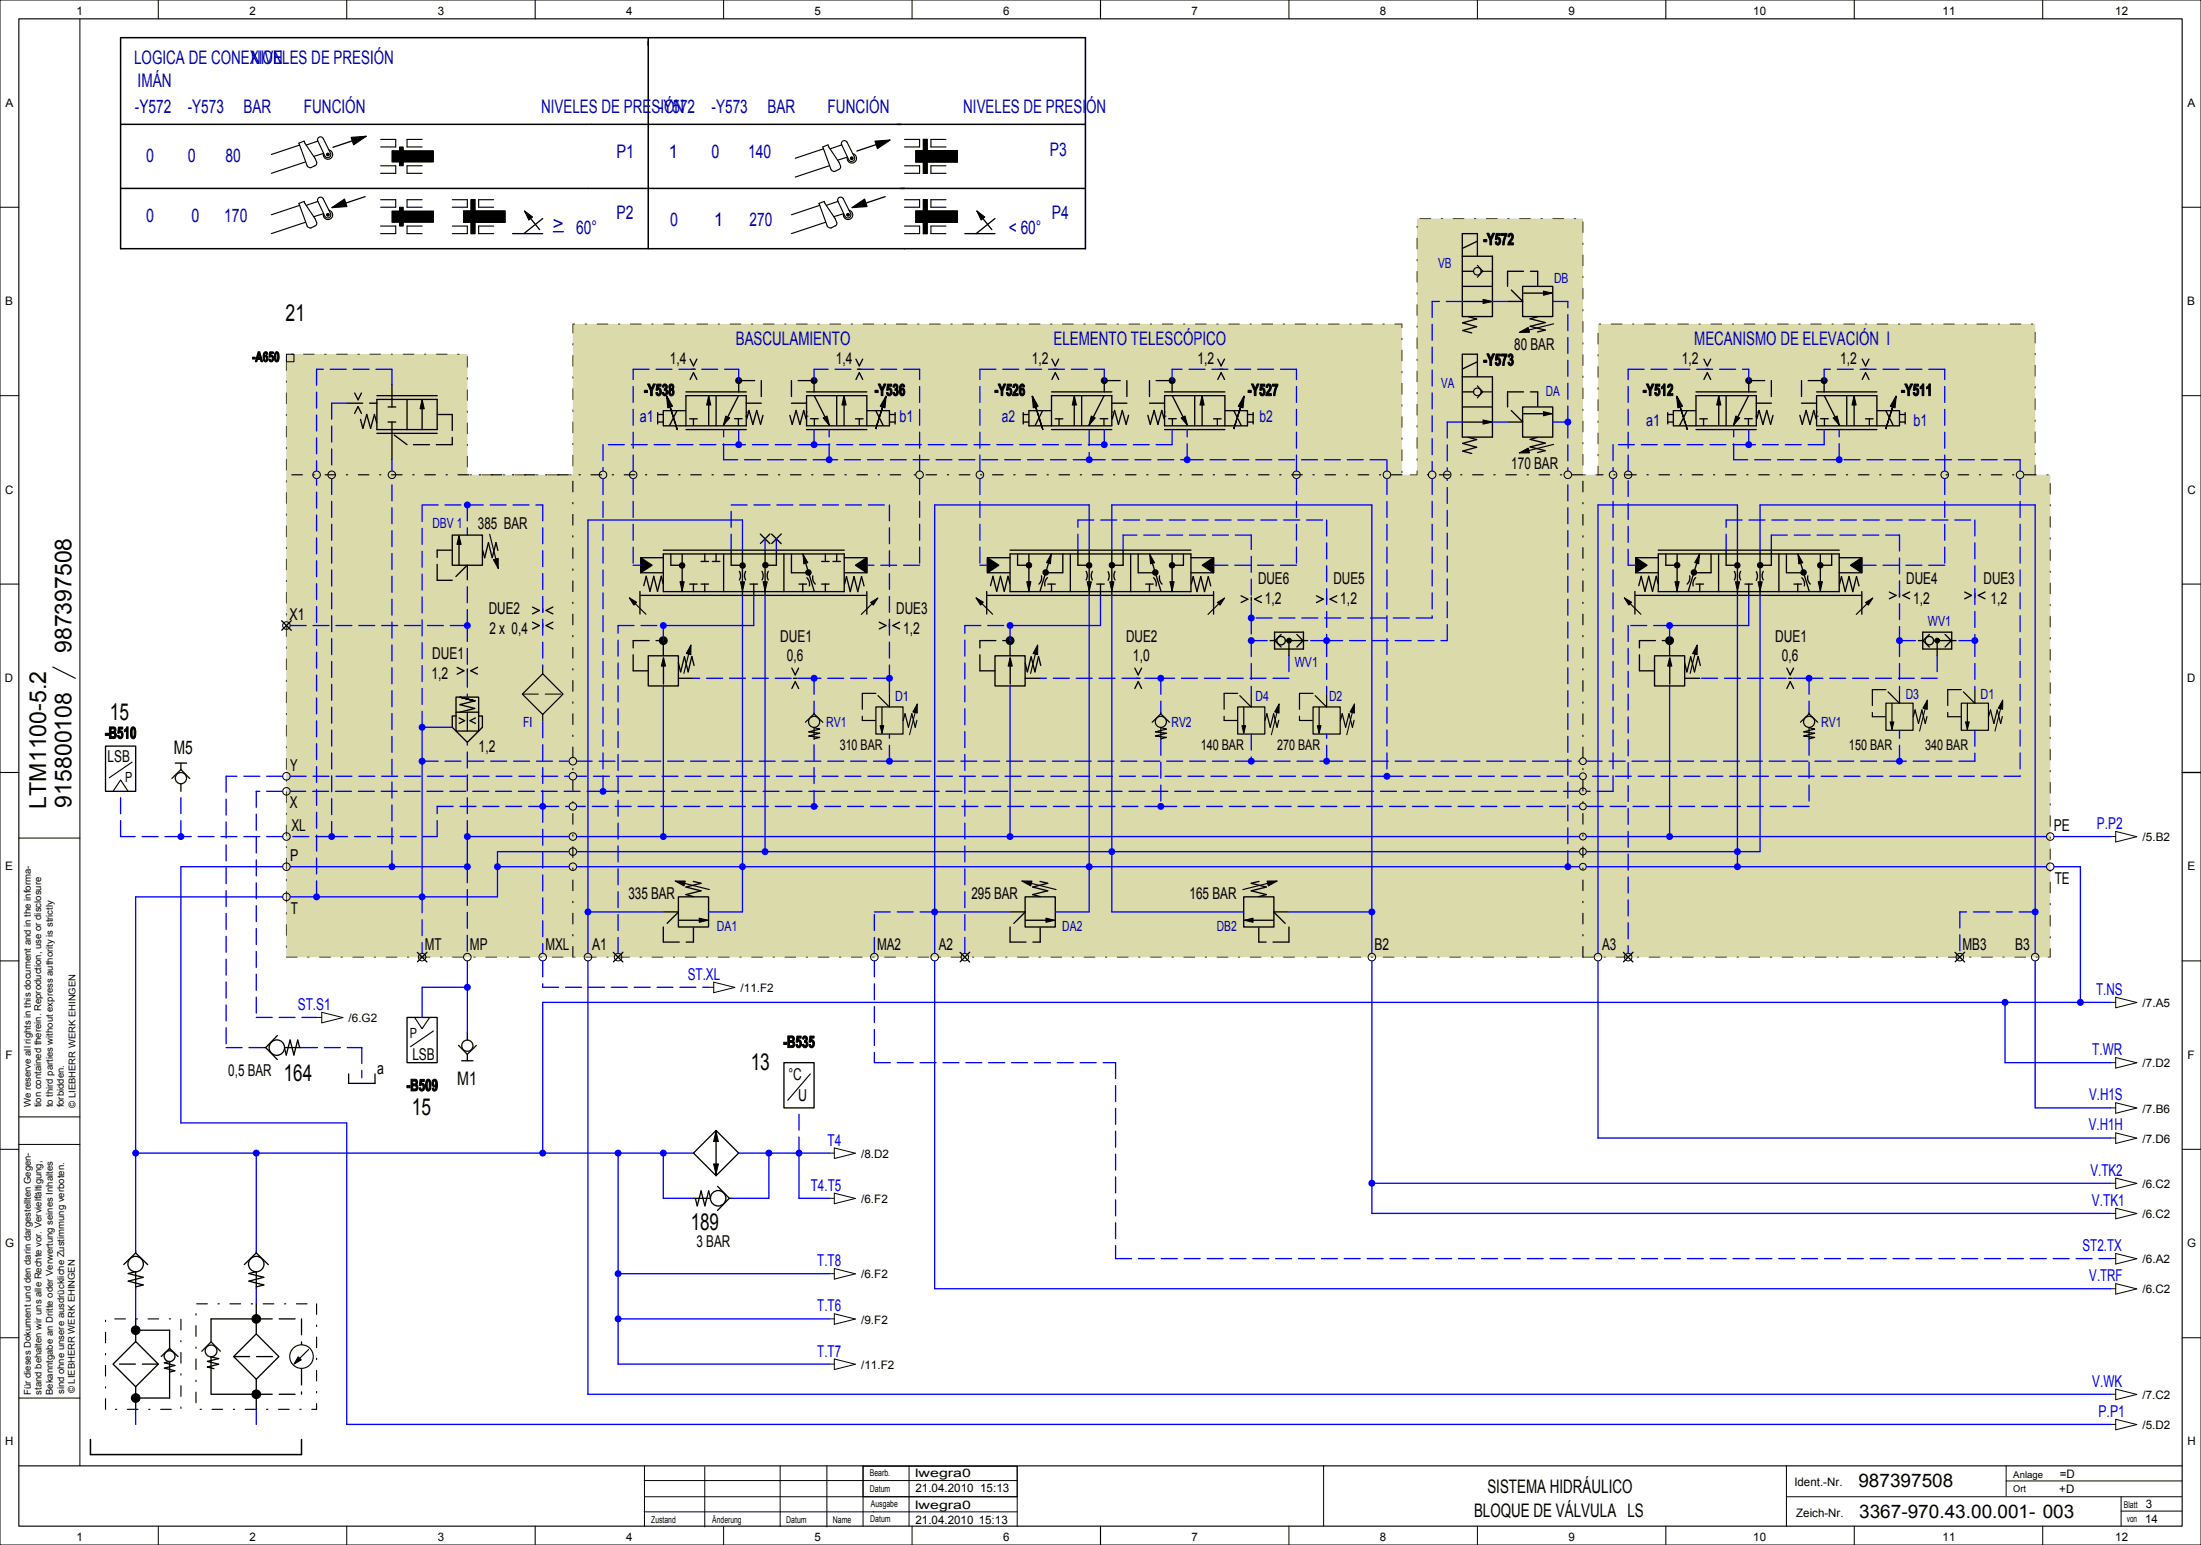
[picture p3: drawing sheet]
<svg xmlns="http://www.w3.org/2000/svg" width="584mm" height="410mm" viewBox="0 0 584 410" stroke-linecap="round" stroke-linejoin="round" font-family="sans-serif">
<path d="M76 94h48v32h28v-40h220v40h4v-68h44v68h4v-40h116v40h4v128h-468z" fill-rule="evenodd" fill="#dadaaa" stroke="#6d4800" stroke-width=".3" stroke-dasharray="2.8 2.8 .4 2.8"/>
<path d="M32 10h256v56h-256zM172 10v56M32 33h256M32 50h256M24 382v4h56v-4" fill="none" stroke="#000" stroke-width=".4"/>
<path d="M239 126h-163M372 126h-131M420 126h-44M540 126h-116M152 254v-128M420 254v-128M28 350h20v24h-20zM52 346h32v28h-32z" fill="none" stroke="#000" stroke-width=".3" stroke-dasharray="2.8 2.8 .4 2.8"/>
<g fill="none" stroke="#000" stroke-width=".3">
<path d="M292 0v5M5 5h574v400h-574zM79.3 38l1.4-.6 2.9 4.6 .4 1.1a.75 .75 0 0 1-.5 .9l-1 .5-.6-.1-.4-.4zM79.5 38.5l-7.5 2.5M84.4 37.4l-3.1 1.1M84.5 36.6a.8 .8 0 0 1 1.3 .1l2 4a.85 .85 0 0 1-.5 1.1 .85 .85 0 0 1-1-.3l-2-4.3zM87.3 39.8a1.25 1.25 0 0 1 .9 1.5 1.25 1.25 0 0 1-1.5 .9 1.25 1.25 0 0 1-.9-1.5M101 37h4v2h-4M112 37h-4v2h4M218.3 39l1.4-.6 2.9 4.6 .4 1.1a.75 .75 0 0 1-.5 .9l-1 .5-.6-.1-.4-.4zM218.5 39.5l-7.5 2.5M223.3 38.4l-3.1 1.1"/>
<path d="M223.5 37.6a.8 .8 0 0 1 1.2 .1l2.1 4a.85 .85 0 0 1-.5 1.1 .85 .85 0 0 1-1-.3l-2-4.3zM240 37h4v2h-4M243 40h11v3h-11zM245 37h1v9h-1zM251 37h-4v2h4M79.5 54.5l-.2-.5 1.4-.6 2.9 4.6 .4 1.1a.75 .75 0 0 1-.5 .9l-1 .5-.6-.1-.4-.4M79.5 54.5l-7.5 2.5M79.5 54.5l2 5.5M81 59l-9 3M81 43l-9 3M84.4 53.4l-3.1 1.1M85.8 56.7l-2.5 .8"/>
<path d="M85.8 40.7l-2.5 .8M87.3 55.8a1.25 1.25 0 0 1 .9 1.5 1.25 1.25 0 0 1-1.5 .9 1.25 1.25 0 0 1-.9-1.5M87.8 56.7a.85 .85 0 0 1-.5 1.1 .85 .85 0 0 1-1-.3l-2.1-4.3a.8 .8 0 0 1 .6-.8 .8 .8 0 0 1 1 .3l2 4M101 44h4v2h-4M101 53h4v2h-4M101 60h4v2h-4M112 44h-4v2h4M112 53h-4v2h4M112 60h-4v2h4M120 60h4v2h-4M120 53h4v2h-4M123 56h11v3h-11z"/>
<path d="M125 53h1v9h-1zM131 60h-4v2h4M131 53h-4v2h4M217.5 54.5l-.2-.5 1.4-.6 2.9 4.6 .4 1.1a.75 .75 0 0 1-.5 .9l-1 .5-.6-.1-.4-.4M217.5 54.5l-7.5 2.5M217.5 54.5l2 5.5M219 59l-9 3M220 44l-9 3M222.4 53.4l-3.1 1.1M223.8 56.7l-2.5 .8M224.9 41.7l-2.7 .8M225.3 55.8a1.25 1.25 0 0 1 .9 1.5 1.25 1.25 0 0 1-1.5 .9 1.25 1.25 0 0 1-.9-1.5"/>
<path d="M225.8 56.7a.85 .85 0 0 1-.5 1.1 .85 .85 0 0 1-1-.3l-2.1-4.3a.8 .8 0 0 1 .6-.8 .8 .8 0 0 1 1 .3l2 4M226.3 40.8a1.25 1.25 0 0 1 .9 1.5 1.25 1.25 0 0 1-1.5 .9 1.25 1.25 0 0 1-.9-1.5M240 44h4v2h-4M240 60h4v2h-4M240 53h4v2h-4M243 56h11v3h-11zM245 53h1v9h-1zM251 44h-4v2h4M251 60h-4v2h4M251 53h-4v2h4M392 70.4l1.4 1.6-1.4 1.6M395.9 72h-2.9"/>
<path d="M412.2 85.9l-8.6 2.2M392 102.4l1.4 1.6-1.4 1.6M395.9 104h-2.9M412.2 117.9l-8.6 2.2M129.9 141.8l2.2 8.6M167 158.7l4.4 4.3M232.9 158.7l-4.4 4.3M259 158.7l4.4 4.3M324.9 158.7l-4.4 4.3M431 158.7l4.4 4.3M496.9 158.7l-4.4 4.3M14 177l6 3"/>
<path d="M183.2 171.8l-1.7 6.9M275.2 171.8l-1.7 6.9M450.2 171.8l-1.7 6.9M0 205h5M30 210l2-3 2 3M35 202.2l-6 4.2M579 205h5M179.6 233.9l8.6 2.2M271.6 233.9l8.6 2.2M338.4 233.9l-8.6 2.2M110 270l2 3 2-3M115 273.6l-6.1 4.1"/>
<path d="M215 285l-6 7M81.9 358.1l-3.8 3.8M5 389h574M292 405v5"/>
<circle cx="87" cy="41" r=".35"/>
<circle cx="87" cy="57" r=".35"/>
<circle cx="87" cy="57" r=".25"/>
<circle cx="87" cy="57" r=".1"/>
<circle cx="87" cy="41" r=".1"/>
<circle cx="87" cy="41" r=".25"/>
<circle cx="225" cy="57" r=".35"/>
<circle cx="225" cy="57" r=".1"/>
<circle cx="225" cy="57" r=".25"/>
<circle cx="226" cy="42" r=".35"/>
<circle cx="226" cy="42" r=".1"/>
<circle cx="226" cy="42" r=".25"/>
<circle cx="392" cy="72" r="1"/>
<circle cx="392" cy="104" r="1"/>
<circle cx="80" cy="360" r="3.1"/>
</g>
<g fill="none" stroke="#000" stroke-width=".27">
<path d="M0 0h584v410h-584zM42 0v5M92 0v5M142 0v5M192 0v5M242 0v5M342 0v5M392 0v5M442 0v5M492 0v5M542 0v5M21.2 5v384"/>
<path d="M0 55h5M579 55h5M76 94h2v2h-2zM0 105h5M579 105h5M0 155h5M579 155h5M243.3 187.2l-2 7.8M339.3 187.2l-2 7.8M359.3 187.2l-2 7.8M511.3 186.2l-2 7.8M531.3 186.2l-2 7.8"/>
<path d="M5 222.4h16.2M560 222h1.4M561.4 220.6l5.6 1.4-5.6 1.4zM0 255h5M579 255h5M84 270h1.4M85.4 268.6l5.6 1.4-5.6 1.4zM188 262h1.4M189.4 260.6l5.6 1.4-5.6 1.4zM560 266h1.4M561.4 264.6l5.6 1.4-5.6 1.4zM5 296.4h16.2"/>
<path d="M560 294h1.4M560 282h1.4M561.4 280.6l5.6 1.4-5.6 1.4zM561.4 292.6l5.6 1.4-5.6 1.4zM0 305h5M5 303.7h16.2M220 306h1.4M220 318h1.4M221.4 304.6l5.6 1.4-5.6 1.4zM221.4 316.6l5.6 1.4-5.6 1.4zM560 314h1.4M560 302h1.4"/>
<path d="M561.4 300.6l5.6 1.4-5.6 1.4zM561.4 312.6l5.6 1.4-5.6 1.4zM579 305h5M220 338h1.4M221.4 336.6l5.6 1.4-5.6 1.4zM560 322h1.4M560 334h1.4M561.4 320.6l5.6 1.4-5.6 1.4zM561.4 332.6l5.6 1.4-5.6 1.4zM0 355h5M220 350h1.4M221.4 348.6l5.6 1.4-5.6 1.4z"/>
<path d="M560 342h1.4M561.4 340.6l5.6 1.4-5.6 1.4zM579 355h5M5 371h16.2M220 362h1.4M221.4 360.6l5.6 1.4-5.6 1.4zM560 370h1.4M560 378h1.4M561.4 368.6l5.6 1.4-5.6 1.4zM561.4 376.6l5.6 1.4-5.6 1.4zM170.9 392.9h99M171 397.2h98.9"/>
<path d="M171 389v16M187 389.2v16M207 389v16.1M219.4 389v16.2M229 389.1h40.9v8.1h-40.9zM229 389v16M241.2 389v16M269.9 389.2v15.8M351.2 388.9v16M474 397.2h104.9M474 389v16M532.3 389v8"/>
<path d="M532.3 393h46.7M562.8 397.2v7.8M42 405v5M92 405v5M142 405v5M170.9 401.2h99M192 405v5M242 405v5M342 405v5M392 405v5M442 405v5M492 405v5"/>
<path d="M542 405v5M562.8 401h16.2"/>
<circle cx="84" cy="126" r="1"/>
<circle cx="88" cy="126" r="1"/>
<circle cx="104" cy="126" r="1"/>
<circle cx="160" cy="126" r="1"/>
<circle cx="168" cy="126" r="1"/>
<circle cx="244" cy="126" r="1"/>
<circle cx="260" cy="126" r="1"/>
<circle cx="344" cy="126" r="1"/>
<circle cx="368" cy="126" r="1"/>
<circle cx="380" cy="126" r="1"/>
<circle cx="384" cy="126" r="1"/>
<circle cx="416" cy="126" r="1"/>
<circle cx="428" cy="126" r="1"/>
<circle cx="432" cy="126" r="1"/>
<circle cx="516" cy="126" r="1"/>
<circle cx="536" cy="126" r="1"/>
<circle cx="76" cy="166" r="1"/>
<circle cx="76" cy="210" r="1"/>
<circle cx="76" cy="206" r="1"/>
<circle cx="152" cy="206" r="1"/>
<circle cx="152" cy="214" r="1"/>
<circle cx="152" cy="202" r="1"/>
<circle cx="420" cy="206" r=".9"/>
<circle cx="420" cy="202" r=".9"/>
<circle cx="420" cy="214" r=".9"/>
<circle cx="420" cy="210" r=".9"/>
<circle cx="76" cy="230" r="1"/>
<circle cx="76" cy="238" r="1"/>
<circle cx="76" cy="222" r="1"/>
<circle cx="152" cy="230" r="1"/>
<circle cx="152" cy="222" r="1"/>
<circle cx="152" cy="226" r="1"/>
<circle cx="420" cy="222" r=".9"/>
<circle cx="420" cy="230" r=".9"/>
<circle cx="420" cy="226" r=".9"/>
<circle cx="544" cy="230" r="1"/>
<circle cx="544" cy="222" r="1"/>
<circle cx="112" cy="254" r="1"/>
<circle cx="124" cy="254" r="1"/>
<circle cx="144" cy="254" r="1"/>
<circle cx="156" cy="254" r="1"/>
<circle cx="164" cy="254" r="1"/>
<circle cx="232" cy="254" r="1"/>
<circle cx="248" cy="254" r="1"/>
<circle cx="256" cy="254" r="1"/>
<circle cx="364" cy="254" r="1"/>
<circle cx="424" cy="254" r="1"/>
<circle cx="432" cy="254" r="1"/>
<circle cx="520" cy="254" r="1"/>
<circle cx="540" cy="254" r="1"/>
</g>
<g fill="#000" stroke="#000" stroke-width=".27">
<path d="M139.2 55.9l2.1 1.7-1 .8zM259.2 55.9l2.1 1.7-1 .8zM393.5 79.4l2.5 .6-2.5 .6zM403.1 88.2l2.4-1.3 .3 1.3zM112 106l.6 2.5h-1.1zM188 105l.6 2.5h-1.1zM192.6 110.4l1 .5-1.7 2zM218.4 110.9l1-.5 .7 2.5zM224 105l.5 2.5h-1.1zM285 105l.6 2.5h-1.1zM289.6 110.4l1 .5-1.7 2zM313.4 110.9l1-.5 .7 2.5z"/>
<path d="M319 105l.5 2.5h-1.1zM393.5 111.4l2.5 .6-2.5 .6zM403.1 120.2l2.4-1.3 .3 1.3zM456 105l.6 2.5h-1.1zM460.6 110.4l1 .5-1.7 2zM486.4 110.9l1-.5 .7 2.5zM492 105l.5 2.5h-1.1zM130.9 148.5l1.3-.3v2.7zM180.4 154.4h1.1l-.5 2.5zM196.5 154.4h1.1l-.6 2.5zM202.5 154.4h1.1l-.6 2.5zM213.1 147.1l1.2 2.2-1 .3z"/>
<path d="M231 159.9l1.9-1.2-1.2 1.9zM272.4 154.4h1.1l-.5 2.5zM278.9 147.1l-.2 2.5-1-.3zM288.5 154.4h1.1l-.6 2.5zM294.5 154.4h1.1l-.6 2.5zM305.1 147.1l1.2 2.2-1 .3zM310.4 154.4h1.1l-.5 2.5zM323 159.9l1.9-1.2-1.2 1.9zM444.4 154.4h1.1l-.5 2.5zM450.9 147.1l-.2 2.5-1-.3zM460.5 154.4h1.1l-.6 2.5zM466.5 154.4h1.1l-.6 2.5z"/>
<path d="M477.1 147.1l1.2 2.2-1 .3zM482.4 154.4h1.1l-.5 2.5zM495 159.9l1.9-1.2-1.2 1.9zM183.3 171.1v2.6l-1.2-.3zM275.3 171.1v2.6l-1.2-.3zM450.3 171.1v2.6l-1.2-.3zM233.5 192.6h1l-.5 2zM243.4 186.8v2.4l-1.2-.3zM329.5 192.6h1l-.5 2zM339.4 186.8v2.4l-1.2-.3zM349.5 192.6h1l-.5 2zM359.4 186.8v2.4l-1.2-.3z"/>
<path d="M501.5 191.6h1l-.5 2zM511.4 185.8v2.4l-1.2-.3zM521.5 191.6h1l-.5 2zM531.4 185.8v2.4l-1.2-.3zM179.1 233.8h2.7l-.3 1.3zM271.1 233.8h2.7l-.3 1.3zM336.2 233.8h2.7l-2.4 1.3zM190 300.2l.6 2.7h-1.3zM189.3 308.9h1.3l-.6 2.7zM79.1 360l.8 .9-1.9 1.1z"/>
<path d="M104 40h11v3h-11z" fill-rule="evenodd"/>
<path d="M104 56h11v3h-11z" fill-rule="evenodd"/>
<path d="M106 39h1v5h-1z" fill-rule="evenodd"/>
<path d="M106 55h1v5h-1z" fill-rule="evenodd"/>
<circle cx="196" cy="101" r=".8"/>
<circle cx="216" cy="101" r=".8"/>
<circle cx="293" cy="101" r=".8"/>
<circle cx="311" cy="101" r=".8"/>
<circle cx="464" cy="101" r=".8"/>
<circle cx="484" cy="101" r=".8"/>
<circle cx="342" cy="170" r=".63"/>
<circle cx="514" cy="170" r=".63"/>
<circle cx="36" cy="353" r="1.15"/>
<circle cx="68" cy="350" r="1.15"/>
<circle cx="36" cy="371" r="1.15"/>
<circle cx="68" cy="370" r="1.15"/>
</g>
<g fill="none" stroke="#000" stroke-width=".35">
<path d="M97.1 36.2l-8.8 2.9M236.1 37.2l-8.8 2.9M96.9 52.2l-8.7 2.9M139.3 56.1l3.9 4.8M144 58l-5 4M234.9 52.2l-8.7 2.9M259.3 56.1l3.9 4.8M264 58l-5 4M136 62h8M256 62h8M388 76h8M388 72h3"/>
<path d="M392 67.9v-5.9h-4v22h8v-16h-8M392 64l-4 1.9M400.1 80h3.9M404 76h8v8h-8zM404.1 77.8h7.6M183.1 95.3l.9 1.8 .9-1.8M183.5 98h1M227.1 95.3l.9 1.8 .9-1.8M227.5 98h1M279.1 95.3l.9 1.8 .9-1.8M279.5 98h1M323.1 95.3l.9 1.8 .9-1.8"/>
<path d="M323.5 98h1M388 80h7.7M388.1 87.7l2.4 .6M389.5 84l2.3 .6-3.7 1.1 3.7 1-3.7 1M392 99.9v-5.9h-4v22h8v-16h-8M392 96l-4 1.9M408 84l-2 .6 4 1-4 1 4 1-2.1 .5M452.1 95.3l.9 1.8 .9-1.8M452.5 98h1M494.1 95.3l.9 1.8 .9-1.8M494.5 98h1M94.1 109.7l.9-1.8 .9 1.8"/>
<path d="M94.1 104.3l.9 1.8 .9-1.8M95.7 111.3l.6 2.3M100 112.2l-.6-2.2-1.1 3.7-1-3.7-1 3.7M100 106h16v8h-16zM100 105h16M100 115h16M103 108h2M103 112h2M104 102v6M104 112v10M108 106v8M112 106.2v7.8"/>
<path d="M174.5 112h1.4M174.5 110h1.4M174.5 109.5v3M179.6 109l-1.9 3.9M181.9 109h-5.9v4h5.9M182 104h16M182 105h16v8h-16zM182 114h16M183 111.2h2M183.1 100.7l.9-1.8 .9 1.8M184 111.2v1.6M188 105.1v7.8"/>
<path d="M190 105v8M194.9 111.1h2M195.9 111.1v1.7M196 105l-4 7.9M196 101v3M198.1 111.2l.6-2.3 1.1 3.7 1-3.7 1 3.7M202.4 110.2l-.6 2.4M209.6 110.2l.6 2.4M213.9 111.2l-.6-2.3-1.1 3.7-1-3.7-1 3.7M214 104h16M214 105h16v8h-16zM214 114h16"/>
<path d="M215.1 111.1h2M216 101v3M216 105l4 7.9M216.1 111.1v1.7M222 105v8M224 105.1v7.8M227 111.2h2M227.1 100.7l.9-1.8 .9 1.8M228 111.2v1.6M230.1 109h5.9v4h-5.9M232.4 109l1.9 3.9M236.1 112h1.4"/>
<path d="M236.1 110h1.4M237.5 109.5v3M271.5 112h1.4M271.5 110h1.4M271.5 109.5v3M276.6 109l-1.9 3.9M278.9 109h-5.9v4h5.9M279 104h16M279 105h16v8h-16zM279 114h16M279.1 100.7l.9-1.8 .9 1.8M280 111.2h2"/>
<path d="M281 111.2v1.6M285 105.1v7.8M287 105v8M291.9 111.1h2M292.9 111.1v1.7M293 105l-4 7.9M293 101v3M295.1 111.2l.6-2.3 1.1 3.7 1-3.7 1 3.7M299.4 110.2l-.6 2.4M304.6 110.2l.6 2.4M308.9 111.2l-.6-2.3-1.1 3.7-1-3.7-1 3.7M309 104h16"/>
<path d="M309 105h16v8h-16zM309 114h16M310.1 111.1h2M311 101v3M311 105l4 7.9M311.1 111.1v1.7M317 105v8M319 105.1v7.8M322 111.2h2M323 111.2v1.6M323.1 100.7l.9-1.8 .9 1.8M325.1 109h5.9v4h-5.9"/>
<path d="M327.4 109l1.9 3.9M331.1 112h1.4M331.1 110h1.4M332.5 109.5v3M388 108h8M388 104h3M388 112h7.7M388.1 119.7l2.4 .6M389.5 116l2.3 .6-3.7 1.1 3.7 1-3.7 1M400.1 112h3.9M404 108h8v8h-8zM404.1 109.8h7.6"/>
<path d="M408 116l-2 .6 4 1-4 1 4 1-2.1 .5M442.5 112h1.4M442.5 110h1.4M442.5 109.5v3M447.6 109l-1.9 3.9M449.9 109h-5.9v4h5.9M450 104h16M450 105h16v8h-16zM450 114h16M451 111.2h2M452 111.2v1.6M452.1 100.7l.9-1.8 .9 1.8"/>
<path d="M456 105.1v7.8M458 105v8M462.9 111.1h2M463.9 111.1v1.7M464 105l-4 7.9M464 101v3M466.1 111.2l.6-2.3 1.1 3.7 1-3.7 1 3.7M470.4 110.2l-.6 2.4M477.6 110.2l.6 2.4M481.9 111.2l-.6-2.3-1.1 3.7-1-3.7-1 3.7M482 104h16M482 105h16v8h-16z"/>
<path d="M482 114h16M483.1 111.1h2M484 101v3M484 105l4 7.9M484.1 111.1v1.7M490 105v8M492 105.1v7.8M494.1 100.7l.9-1.8 .9 1.8M495 111.2h2M496 111.2v1.6M498.1 109h5.9v4h-5.9M500.4 109l1.9 3.9"/>
<path d="M504.1 112h1.4M504.1 110h1.4M505.5 109.5v3M120 142h8v8h-8zM121.8 142.3v7.6M124 150v3.8M128.1 146l.5 2 1-4 1 4 1-4 .5 2M169.8 156.9v6M170 158h60M176 154.9l-.5-2-1 4-1-4-1 4-1-4-.7 2.5M176 148h-6v4h6M176 147h48v10h-48z"/>
<path d="M176 146h48M178 147v3h3M181 147.1v9.9M183 155h2M184 155v2M186 155h2M186 149h2M187 147v2M187 155v2M189 149h2M190 147v2M192 147v10"/>
<path d="M194 146v4h3M196.2 151.6l.3 .9-.3 1.4M197 146v12M197.9 151.6l-.3 .9 .3 1.4M199 155h2M200 155v3M201.7 141.7l2.6 2.6M202.2 151.6l.3 .9-.3 1.4M203 146v12M203.9 151.6l-.3 .9 .3 1.4M204.3 141.7l-2.5 2.5M204.7 141.7l2.6 2.6"/>
<path d="M206 146v4h-3M207.3 141.7l-2.5 2.5M208 147v10M210 147v5h4.5M212 155h2M213 155v2M213 147l3 9.9M214.1 153.3l.7 1.2-.1 1M215.7 152.8l.1 1.4 .5 .8M218 155h2M218 149h2M219 147v2"/>
<path d="M219 155v2M221 149h2M222 147v2M224 148h6v4h-6M224.1 155l.5-2 1 4 1-4 1 4 1-4 .7 2.5M230 157v6M261.8 156.9v6M262 158h60M268 154.9l-.5-2-1 4-1-4-1 4-1-4-.7 2.5M268 148h-6v4h6M268 147h48v10h-48zM268 146h48"/>
<path d="M270 147v3h3M273 147.1v9.9M276.3 152.8l-.1 1.4-.5 .8M277.9 153.3l-.5 .8-.1 1.4M278 155h2M279 147l-3 9.9M279 155v2M282 147v5h-4.5M284 147v10M286 146v4h3M288.2 151.6l.3 .9-.3 1.4M289 146v12"/>
<path d="M289.9 151.6l-.3 .9 .3 1.4M291 155h2M292 155v3M294 151.7l.3 .9-.3 1.4M295 146v12M295.9 151.6l-.3 .9 .3 1.4M298 146v4h-3M300 147v10M302 147v5h4.5M304 155h2M305 155v2M305 147l3 9.9"/>
<path d="M306.1 153.3l.7 1.2-.1 1M307.7 152.8l.1 1.4 .5 .8M311 147.1v9.9M314 147v3h-3M316 148h6v4h-6M316.1 155l.5-2 1 4 1-4 1 4 1-4 .6 2.5M322 157v6M329.3 158.1l1.8 .9-1.8 .9M332 158.5v1M334.7 158.1l-1.8 .9 1.8 .9M349.3 158.1l1.8 .9-1.8 .9M352 158.5v1"/>
<path d="M354.7 158.1l-1.8 .9 1.8 .9M433.8 156.9v6M434 158h60M440 154.9l-.5-2-1 4-1-4-1 4-1-4-.7 2.5M440 148h-6v4h6M440 146h48M440 147h48v10h-48zM442 147v3h3M445 147.1v9.9M448.3 152.8l-.1 1.4-.5 .8M449.9 153.3l-.5 .8-.1 1.4M450 155h2"/>
<path d="M451 147l-3 9.9M451 155v2M454 147v5h-4.5M456 147v10M458 146v4h3M460.2 151.6l.3 .9-.3 1.4M461 146v12M461.9 151.6l-.3 .9 .3 1.4M463 155h2M464 155v3M466 151.7l.3 .9-.3 1.4M467 146v12"/>
<path d="M467.9 151.6l-.3 .9 .3 1.4M470 146v4h-3M472 147v10M474 147v5h4.5M476 155h2M477 155v2M477 147l3 9.9M478.1 153.3l.7 1.2-.1 1M479.7 152.8v1l.6 1.2M483 147.1v9.9M486 147v3h-3M488 148h6v4h-6"/>
<path d="M488.1 155l.5-2 1 4 1-4 1 4 1-4 .6 2.5M494 157v6M501.3 157.1l1.8 .9-1.8 .9M504 157.5v1M506.7 157.1l-1.8 .9 1.8 .9M521.3 157.1l1.8 .9-1.8 .9M524 157.5v1M526.7 157.1l-1.8 .9 1.8 .9M74.7 164.7l2.6 2.6M77.3 164.7l-2.5 2.5M121.3 177.1l1.8 .9-1.8 .9M124 177.5v1"/>
<path d="M126.7 177.1l-1.8 .9 1.8 .9M141.3 161.1l1.8 .9-1.8 .9M141.3 165.1l1.8 .9-1.8 .9M144 161.5v1M144 165.5v1M146.7 161.1l-1.8 .9 1.8 .9M146.7 165.1l-1.8 .9 1.8 .9M172 174h8v8h-8zM176 170v4M176 174.7v6.8M180 175.9l.6 2.4M184.1 176.6l-.6-2.4-.9 4.1-1-4-1 4"/>
<path d="M210.1 177.3l.9 1.8 .9-1.8M210.5 180h1M233.3 165.1l1.8 .9-1.8 .9M236 165.5v1M238.7 165.1l-1.8 .9 1.8 .9M264 174h8v8h-8zM268 170v4M268 174.7v6.8M272 175.9l.6 2.4M276.2 176.6l-.7-2.4-.9 4.1-1-4-1 4M301.1 177.3l.9 1.8 .9-1.8M301.5 180h1"/>
<path d="M337 170h1M338.2 167.8h7.7v4.4h-7.7zM338.3 170l1.6 1.7M339.9 168.4l-1.6 1.6M341.1 170h4.7M342 169.8v4.2M344.1 168.4l1.6 1.6M345.7 170l-1.6 1.7M346 170h1M439 174h8v8h-8zM443 170v4M443 174.7v6.8"/>
<path d="M447 175.9l.6 2.4M450.6 174.2l-1 4.1-1-4-1 4M450.6 174.2l.5 2.4M474.1 177.3l.9 1.8 .9-1.8M474.5 180h1M509 170h1M510.2 167.8h7.7v4.4h-7.7zM510.3 170l1.6 1.7M511.9 168.4l-1.6 1.6M513.1 170h4.7M514 169.8v4.2M516.1 168.4l1.6 1.6"/>
<path d="M517.7 170l-1.6 1.7M518 170h1M28 198h8v12h-8zM121 185h6v9h-6zM121 190h-1v3l4 4 4-4v-3h-1M121 189h6M121.8 190.5l1.5 .7-1.5 .8M122 185l4 1-4-1 4 1-4 1 4 1-4 1M124 189v5M126.2 190.5l-1.5 .7 1.5 .8M210.1 182.7l.9-1.8 .9 1.8M301.1 182.7l.9-1.8 .9 1.8"/>
<path d="M474.1 182.7l.9-1.8 .9 1.8M46.5 202.5h3M48 202.5v1.8M48 208v2M180 238h8v8h-8zM184 233.9l2 .5-4 1 4 1-4 1 2 .5M272 238h8v8h-8zM276 233.9l2 .5-4 1 4 1-4 1 2 .5M330 238h8v8h-8zM334.1 233.9l-2.1 .5 4 1-4 1 4 1-2 .5M110.7 252.7l2.6 2.6M113.3 252.7l-2.5 2.5"/>
<path d="M162.7 252.7l2.6 2.6M165.3 252.7l-2.5 2.5M176.1 242h3.9M180.1 244.2h7.6M254.7 252.7l2.6 2.6M257.3 252.7l-2.5 2.5M268.1 242h3.9M272.1 244.2h7.6M330.3 244.2h7.6M338 242h3.8M430.7 252.7l2.6 2.6M433.3 252.7l-2.5 2.5"/>
<path d="M518.7 252.7l2.6 2.6M521.3 252.7l-2.5 2.5M70 278h.5M70.5 278l3.1 3.2M73.6 274.8l-3.1 3.2M79.5 278l-.5-2-1 4-1-4-1 4-.5-2h4.5M108 270h8v12h-8zM124 274v2M124 279.7v1.7M92.5 285v2.5h7v-2.5M122.5 281.5h3M190 300v12l6-6-6-6-6 6 6 6"/>
<path d="M208 282h8v12h-8zM184 318h4.5l-.5-2-1 4-1-4-1 4-.5-2M190.4 314.8l3.1 3.2M193.5 318h.5M193.5 318l-3.1 3.2M36 332.5l-3.2 3.1M36 337.5l-2 .5 4 1-4 1 4 1-2 .5M36 332v.5M36 337.5v4.5M36 332.5l3.2 3.1M68 332.5l-3.2 3.1M68 337.5l-2 .5 4 1-4 1 4 1-2 .5"/>
<path d="M68 332v.5M68 337.5v4.5M68 332.5l3.2 3.1M36 356l6 6-6 6-6-6zM36 350v6M36 353h9v5M42.8 360l2.2-2.2 2.2 2.2M56 360v9.9M62 360l6-6 6 6-6 6zM68 346v8M68 350h-12v6M36 368v6"/>
<path d="M45 364.1l1.4-.3-2.8-.7 2.8-.8-2.8-.7 1.4-.3v9.7h-9M55.9 360.1l2.1 .4-3 .8 3 .7M56 370h12M58 362l-3 .8 1.7 .4M68 366v8"/>
<circle cx="339.9" cy="170" r="1.12"/>
<circle cx="511.9" cy="170" r="1.12"/>
<circle cx="73.4" cy="278" r="2.05"/>
<circle cx="190.5" cy="318" r="2.05"/>
<circle cx="36" cy="335.4" r="2.05"/>
<circle cx="68" cy="335.4" r="2.05"/>
<circle cx="45" cy="359.9" r="1.44"/>
</g>
<g fill="#000" stroke="#000" stroke-width=".3">
<path d="M93.2 36.5l4-.3-3.4 2.2zM232.2 37.5l4-.3-3.4 2.2zM88 55.1l3.4-2.3 .7 2zM226 55.1l3.4-2.3 .7 2zM409.5 77.3l2.3 .5-2.3 .5zM409.5 109.3l2.3 .5-2.3 .5zM121.8 142.2l.5 2.3h-1zM167 158.7l1.9 1.1-.7 .7zM259 158.7l1.9 1.1-.7 .7zM431 158.7l1.9 1.1-.7 .7zM176 174.5l.6 2.3h-1.1zM268 174.5l.6 2.3h-1.1z"/>
<path d="M443 174.5l.6 2.3h-1.1zM185.5 243.7l2.3 .5-2.3 .5zM277.5 243.7l2.3 .5-2.3 .5zM330.2 244.2l2.3-.5v1z"/>
<path d="M243 40h11v3h-11z" fill-rule="evenodd"/>
<path d="M245 37h1v9h-1z" fill-rule="evenodd"/>
<path d="M123 56h11v3h-11z" fill-rule="evenodd"/>
<path d="M125 53h1v9h-1z" fill-rule="evenodd"/>
<path d="M243 56h11v3h-11z" fill-rule="evenodd"/>
<path d="M245 53h1v9h-1z" fill-rule="evenodd"/>
</g>
<g fill="none" stroke="#000" stroke-width=".35" stroke-dasharray="4.2 1.8">
<path d="M400 72h8M400 72v4M404 79.9l-4-3.9M408 75.8v-3.8M92 107h8M108 118l-4-3M116 110h4M120 110v8M120 118h-12M196 101h6M198 107h4M202 101v6"/>
<path d="M210 101v6M214 107h-4M216 101h-6M293 101h6M295 107h4M299 101v6M305 101v6M309 107h-4M311 101h-6M400 104h8M400 104v4M404 111.9l-4-3.9"/>
<path d="M408 107.8v-3.8M464 101h6M466 107h4M470 101v6M478 101v6M482 107h-4M484 101h-6M116 154v-8M116 154h4M119.8 146h-3.8M123.9 150l-3.9 4M168 178v-8"/>
<path d="M168 170h8M172 178h-4M180 180h4M260 178v-8M260 170h8M264 178h-4M272 180h4M435 178v-8M435 170h8M439 178h-4M447 180h4M176 250h8"/>
<path d="M176 250v-4M180 242l-4 4M184 246.2v3.8M268 250h8M268 250v-4M272 242l-4 4M276 246.2v3.8M334 246.2v3.8M338 242l4 4M342 250h-8M342 250v-4M62 360h12"/>
<path d="M68 350h12M80 350v6.8M42 362h-12M68 370h12M80 363.3v6.7"/>
</g>
<g fill="none" stroke="#240000" stroke-width=".35">
<path d="M45.6 206.6l2.4-2.4 2.4 2.4M121.6 277.4l2.4 2.4 2.4-2.4M58.5 358.6l-2.5-2.5-2.5 2.5"/>
<circle cx="48" cy="206.5" r="1.49"/>
<circle cx="124" cy="277.5" r="1.49"/>
<circle cx="56" cy="358.5" r="1.56"/>
</g>
<g fill="#000" stroke="#000" stroke-width=".35">
<path d="M170 148l3 2-3 2zM227 150l3-2v4zM262 148l3 2-3 2zM319 150l3-2v4zM434 148l3 2-3 2zM491 150l3-2v4z"/>
<path d="M176.9 105.2l1.5 2.6-1.2 .4-.3-3 2.8 8.8z" fill-rule="evenodd"/>
<path d="M235.1 105.2l-.3 3-1.2-.4 1.5-2.6-2.8 8.8z" fill-rule="evenodd"/>
<path d="M273.9 105.2l1.5 2.6-1.2 .4-.3-3 2.8 8.8z" fill-rule="evenodd"/>
<path d="M330.1 105.2l-.3 3-1.2-.4 1.5-2.6-2.8 8.8z" fill-rule="evenodd"/>
<path d="M444.9 105.2l1.5 2.6-1.2 .4-.3-3 2.8 8.8z" fill-rule="evenodd"/>
<path d="M503.1 105.2l-.3 3-1.2-.4 1.5-2.6-2.8 8.8z" fill-rule="evenodd"/>
<circle cx="181" cy="150.1" r=".69"/>
<circle cx="197" cy="150.1" r=".69"/>
<circle cx="203.1" cy="150" r=".69"/>
<circle cx="214.5" cy="151.9" r=".69"/>
<circle cx="273" cy="150" r=".69"/>
<circle cx="277.5" cy="151.9" r=".69"/>
<circle cx="289" cy="150" r=".69"/>
<circle cx="295" cy="150" r=".69"/>
<circle cx="306.5" cy="151.9" r=".69"/>
<circle cx="311" cy="150" r=".69"/>
<circle cx="445" cy="150" r=".69"/>
<circle cx="449.5" cy="151.9" r=".69"/>
<circle cx="461" cy="150" r=".69"/>
<circle cx="467" cy="150" r=".69"/>
<circle cx="478.5" cy="151.9" r=".69"/>
<circle cx="483" cy="150" r=".69"/>
<circle cx="176" cy="170" r="1"/>
<circle cx="268" cy="170" r="1"/>
<circle cx="443" cy="170" r="1"/>
</g>
<g fill="none" stroke="#000" stroke-width=".31">
<path d="M144 178.8l5.4 5.4-5.4 5.4-5.4-5.4zM144 177v1.8M144 189.6v1.8M216 189.4l-2.3 2.3M216 189.4l2.3 2.3M216 189v.4M216 193v3.2M216 193.1l1.5 .4-2.9 .7 2.9 .4-2.9 .7 2.9 .4-1.5 .4M232.4 187.6h7.2v7.2h-7.2zM234 187.7v6.8M236 184.1v3.5M243.3 191.2l-.5 1.8-.9-3.6-.9 3.6-.9-3.6-.5 1.8"/>
<path d="M308 189.4l-2.3 2.3M308 189.4l2.3 2.3M308 189v.4M308 193v3.2M308 193.1l1.5 .4-2.9 .7 2.9 .4-2.9 .7 2.9 .4-1.5 .4M328.4 187.6h7.2v7.2h-7.2zM330 187.7v6.8M332 184.1v3.5M339.3 191.2l-.5 1.8-.9-3.6-.9 3.6-.9-3.6-.5 1.8M348.4 187.6h7.2v7.2h-7.2zM350 187.7v6.8M352 184.1v3.5"/>
<path d="M359.3 191.2l-.5 1.8-.9-3.6-.9 3.6-.9-3.6-.5 1.8M480 189.4l-2.3 2.3M480 189.4l2.3 2.3M480 189v.4M480 193v3.2M480 193.1l1.5 .4-2.9 .7 2.9 .4-2.9 .7 2.9 .4-1.5 .4M500.4 186.6h7.2v7.2h-7.2zM502 186.7v6.8M504 183.1v3.5M511.3 190.2l-.5 1.8-.9-3.6-.9 3.6-.9-3.6-.5 1.8M520.4 186.6h7.2v7.2h-7.2zM522 186.7v6.8"/>
<path d="M524 183.1v3.5M531.3 190.2l-.5 1.8-.9-3.6-.9 3.6-.9-3.6-.5 1.8"/>
<circle cx="216" cy="191.6" r="1.48"/>
<circle cx="308" cy="191.6" r="1.48"/>
<circle cx="480" cy="191.6" r="1.48"/>
</g>
<g fill="none" stroke="#000" stroke-width=".31" stroke-dasharray="4.2 1.8">
<path d="M228.8 184v7.2M228.8 184h3.6M232.2 191.2h-3.4M236 187.6l-3.6-3.6M324.8 184v7.2M324.8 184h3.6M328.2 191.2h-3.4M332 187.6l-3.6-3.6M344.8 184v7.2M344.8 184h3.6M348.2 191.2h-3.4M352 187.6l-3.6-3.6"/>
<path d="M496.8 183v7.2M496.8 183h3.6M500.2 190.2h-3.4M504 186.6l-3.6-3.6M516.8 183v7.2M516.8 183h3.6M520.2 190.2h-3.4M524 186.6l-3.6-3.6"/>
</g>
<path d="M138.6 184.2h10.8" fill="none" stroke="#000" stroke-width=".27" stroke-dasharray="4.2 1.8"/>
<path d="M146.7 61.5h2.9" fill="none" stroke="#00a" stroke-width=".35"/>
<g fill="#00f">
<circle cx="68" cy="306" r=".93"/>
<circle cx="552" cy="266" r=".93"/>
<circle cx="532" cy="266" r=".93"/>
<circle cx="144" cy="306" r=".93"/>
<circle cx="176" cy="306" r=".93"/>
<circle cx="164" cy="306" r=".93"/>
<circle cx="164" cy="338" r=".93"/>
<circle cx="164" cy="350" r=".93"/>
<circle cx="36" cy="306" r=".93"/>
<circle cx="48" cy="222" r=".93"/>
<circle cx="364" cy="314" r=".93"/>
<circle cx="212" cy="306" r=".93"/>
<circle cx="204" cy="306" r=".93"/>
<circle cx="124" cy="262" r=".93"/>
<circle cx="248" cy="242" r=".93"/>
<circle cx="352" cy="170" r=".93"/>
<circle cx="332" cy="164" r=".93"/>
<circle cx="332" cy="170" r=".93"/>
<circle cx="364" cy="242" r=".93"/>
<circle cx="268" cy="166" r=".93"/>
<circle cx="480" cy="180" r=".93"/>
<circle cx="368" cy="206" r=".93"/>
<circle cx="176" cy="222" r=".93"/>
<circle cx="268" cy="222" r=".93"/>
<circle cx="461" cy="230" r=".93"/>
<circle cx="461" cy="226" r=".93"/>
<circle cx="464" cy="118" r=".93"/>
<circle cx="236" cy="202" r=".93"/>
<circle cx="332" cy="202" r=".93"/>
<circle cx="352" cy="202" r=".93"/>
<circle cx="308" cy="180" r=".93"/>
<circle cx="293" cy="118" r=".93"/>
<circle cx="216" cy="118" r=".93"/>
<circle cx="196" cy="118" r=".93"/>
<circle cx="160" cy="210" r=".93"/>
<circle cx="504" cy="202" r=".93"/>
<circle cx="488" cy="122" r=".93"/>
<circle cx="220" cy="122" r=".93"/>
<circle cx="289" cy="122" r=".93"/>
<circle cx="315" cy="122" r=".93"/>
<circle cx="416" cy="112" r=".93"/>
<circle cx="540" cy="242" r=".93"/>
<circle cx="504" cy="170" r=".93"/>
<circle cx="524" cy="170" r=".93"/>
<circle cx="203" cy="226" r=".93"/>
<circle cx="295" cy="226" r=".93"/>
<circle cx="443" cy="222" r=".93"/>
<circle cx="197" cy="230" r=".93"/>
<circle cx="289" cy="230" r=".93"/>
<circle cx="416" cy="230" r=".93"/>
<circle cx="132" cy="230" r=".93"/>
<circle cx="84" cy="238" r=".93"/>
<circle cx="112" cy="238" r=".93"/>
<circle cx="112" cy="202" r=".93"/>
<circle cx="124" cy="134" r=".93"/>
<circle cx="112" cy="193" r=".93"/>
<circle cx="443" cy="166" r=".93"/>
<circle cx="216" cy="214" r=".93"/>
<circle cx="308" cy="214" r=".93"/>
<circle cx="156" cy="242" r=".93"/>
<circle cx="236" cy="180" r=".93"/>
<circle cx="216" cy="180" r=".93"/>
<circle cx="176" cy="166" r=".93"/>
<circle cx="88" cy="222" r=".93"/>
<circle cx="144" cy="214" r=".93"/>
<circle cx="124" cy="222" r=".93"/>
<circle cx="124" cy="230" r=".93"/>
<circle cx="104" cy="230" r=".93"/>
<circle cx="124" cy="166" r=".93"/>
</g>
<g fill="none" stroke="#00f" stroke-width=".35">
<path d="M412 112h4M197 146v-8h-41v115M197 158v84h-9M200 158v8h-24v4M203 143v3M203 158v68M206 143v3M289 146v-12h-41v119M289 158v84h-9M292 158v8h-24v4M295 146v-12h69v119M295 158v84h35"/>
<path d="M432 150h2M461 146v-12h-37v119M461 158v72M464 158v8h-21v4M467 146v-12h73v119M467 158v68h-46.1M120 193h-8v45M176 182v40M268 182v40M443 182v40M75 238h-39v94M75 230h-27v68h44v80h468"/>
<path d="M132 230h19M151 226h-19v12h-55M151 222h-27v8h-47M153 230h266.1M153 222h266.1M153 226h266.1M420.9 230h122.1M420.9 222h122.1M545 230h7v36M545 222h15M124 255v19M156 255v115h404"/>
<path d="M156 242h20M248 255v87h312M248 242h20M342 242h22M364 255v67h196M424 255v47h136M540 255v39h20M124 262h-12v8M532 266v16h28M560 266h-416v40M36 306h148M68 306v26"/>
<path d="M164 306v56h56M176 306v12h8M196 306h24M204 306v12h-10M212 306v12h8M364 314h196M164 338h56M36 342v8M68 342v4M164 350h56M36 374v4M68 374v4"/>
</g>
<g fill="none" stroke="#00f" stroke-width=".35" stroke-dasharray="4.2 1.8">
<path d="M380 80v45M388 80h-8M396 80h4M416 80h-4M84 98v27M104 98h-20M168 98h28M196 98v3M216 98v3M244 98h-28M260 98h33M293 98v3"/>
<path d="M311 98v3M344 98h-33M432 98h32M464 98v3M484 98v3M516 98h-32M88 107v18M92 107h-4M104 102v-4M160 118v7M196 118v-4M196 118h-36"/>
<path d="M216 118v-4M216 118h-20M289 114v8M293 118v-4M293 118h-77M311 114v4M311 118h-18M384 112v13M388 112h-4M396 112h4M416 112v13M416 112v-32"/>
<path d="M428 118v7M464 118v-4M464 118h-36M484 114v4M484 118h-20M88 127v95M104 122v3M112 134h12M124 134h20M124 134v8M144 134v43M160 127v83"/>
<path d="M168 127v23M168 125v-27M192 122v-8M194 134h42M220 122v-8M220 122h-28M236 134v46M244 125v-27M244 127v23M260 125v-27M260 127v23M286 138h66"/>
<path d="M289 122h-69M289 122h26M315 122v-8M315 122h53M344 127v23M344 125v-27M352 138v32M368 127v79M368 122v3M380 127v37M428 127v83M432 125v-27"/>
<path d="M458 138h66M460 122v-8M488 122h-28M488 122v-8M516 125v-27M516 127v23M524 138v32M536 125v-3M536 122h-48M536 127v79M168 150h2M194 146v-12"/>
<path d="M244 150h-14M260 150h2M286 146v-8M298 142v4M332 142h-34M344 150h-22M432 150v-23M458 146v-8M470 146v-4M470 142h34M504 142v28M516 150h-22"/>
<path d="M77 166h47M124 166v-12M124 166v19M164 166h12M216 180v9M216 180h-32M236 180v4M236 180h-20M256 166h12M308 180v9M308 180h-32M332 164v-22"/>
<path d="M332 164v6M332 170h5M332 170v14M342 174v6M342 180h-34M352 170h-5M352 170h32M352 170v14M380 164h-48M384 170v-43M432 166v87M443 166h-11"/>
<path d="M480 180h-29M480 180v9M504 170h5M504 170v13M514 174v6M514 180h-34M524 170h-5M524 170v13M112 193v-59M308 196.2v17.8M332 194.8v7.2M480 196.2v17.8"/>
<path d="M524 193.8v8.2M60 206v72M68 210v60M75 210h-7M75 206h-15M77 206h74M112 202h39M116 214h28M144 214v39M144 214v-22.6M144 214h7M160 210h-83"/>
<path d="M160 210h259.1M216 214h-63M216 214v-17.8M236 202h-83M236 202v-7.2M308 214h-92M308 214h111.1M332 202h-96M332 202h20M352 202h67.1M352 202v-7.2M368 206h-215"/>
<path d="M368 206h51.1M428 210h-7.1M480 214h-59.1M504 202h-83.1M504 202v-8.2M524 202h-20M536 206h-115.1M32 222v-12M48 222h-16M48 222v-12M75 222h-27M84 238v-111"/>
<path d="M88 222h-11M88 222h28M104 230v-103M112 238v15M116 222v-8M124 222v-25M124 230v23M416 230v-103M144 255v7M164 253v-87M232 255v27M232 253v-11"/>
<path d="M232 242h16M256 253v-87M520 242v11M540 242h-20M60 278h10M68 270h16M80 278h16M96 278v8M144 262h44M232 282h64M296 282v52M212 306v-12"/>
<path d="M296 334h264"/>
</g>
<g font-size="6.2">
<text x="75.8" y="85.3">21</text>
<text x="19" y="173.3" transform="rotate(-90 19 173.3)">987397508</text>
<text x="29.2" y="191">15</text>
<text x="12.2" y="214.6" transform="rotate(-90 12.2 214.6)">LTM1100-5.2</text>
<text x="19" y="214.3" transform="rotate(-90 19 214.3)">915800108</text>
<text x="75.3" y="287">164</text>
<text x="199.2" y="284">13</text>
<text x="109.3" y="296">15</text>
<text x="183.3" y="326.5">189</text>
</g>
<g font-size="5" fill="#00a">
<text x="35.6" y="17">LOGICA DE CONEXION</text>
<text x="66.6" y="17">NIVELES DE PRESIÓN</text>
<text x="36.5" y="23">IMÁN</text>
<text x="35.8" y="30">-Y572</text>
<text x="49.8" y="30">-Y573</text>
<text x="64.6" y="30">BAR</text>
<text x="80.6" y="30">FUNCIÓN</text>
<text x="143.6" y="30">NIVELES DE PRESIÓN</text>
<text x="174.8" y="30">-Y572</text>
<text x="188.8" y="30">-Y573</text>
<text x="203.6" y="30">BAR</text>
<text x="219.6" y="30">FUNCIÓN</text>
<text x="255.6" y="30">NIVELES DE PRESIÓN</text>
<text x="163.6" y="42">P1</text>
<text x="177.5" y="42">1</text>
<text x="188.8" y="42">0</text>
<text x="198.5" y="42">140</text>
<text x="278.6" y="41.5">P3</text>
<text x="38.8" y="43">0</text>
<text x="49.8" y="43">0</text>
<text x="59.8" y="43">80</text>
<text x="38.8" y="59">0</text>
<text x="50.8" y="59">0</text>
<text x="59.5" y="59">170</text>
<text x="163.6" y="58">P2</text>
<text x="177.8" y="60">0</text>
<text x="189.5" y="60">1</text>
<text x="198.9" y="60">270</text>
<text x="279.1" y="58">P4</text>
<text x="146.7" y="61">&gt; 60°</text>
<text x="267.7" y="62">&lt; 60°</text>
<text x="195.2" y="91.5">BASCULAMIENTO</text>
<text x="279.5" y="91.5">ELEMENTO TELESCÓPICO</text>
<text x="449.5" y="91.5">MECANISMO DE ELEVACIÓN I</text>
</g>
<g font-size="5">
<text x="46.1" y="200">M5</text>
<text x="121.3" y="288">M1</text>
<text x="493.1" y="394.7">987397508</text>
<text x="394.6" y="396.2">SISTEMA HIDRÁULICO</text>
<text x="391.1" y="402.6">BLOQUE DE VÁLVULA LS</text>
<text x="493.3" y="402.8">3367-970.43.00.001- 003</text>
</g>
<g font-size="4.3">
<text x="393.5" y="65">-Y572</text>
<text x="401.8" y="93">80 BAR</text>
<text x="177.7" y="96.5">1,4</text>
<text x="221.7" y="96.5">1,4</text>
<text x="273.7" y="96.5">1,2</text>
<text x="317.7" y="96.5">1,2</text>
<text x="393.5" y="97">-Y573</text>
<text x="446.2" y="96.5">1,2</text>
<text x="488.2" y="96.5">1,2</text>
<text x="170.8" y="105">-Y538</text>
<text x="232" y="105">-Y536</text>
<text x="263.8" y="105">-Y526</text>
<text x="331" y="105">-Y527</text>
<text x="435.8" y="105">-Y512</text>
<text x="504.3" y="105">-Y511</text>
<text x="401" y="124.5">170 BAR</text>
<text x="126.8" y="140.5">385 BAR</text>
<text x="333.8" y="155">DUE6</text>
<text x="353.8" y="155">DUE5</text>
<text x="505.8" y="155">DUE4</text>
<text x="526.3" y="155">DUE3</text>
<text x="335.6" y="160.2">1,2</text>
<text x="355.6" y="160.2">1,2</text>
<text x="507.6" y="160.2">1,2</text>
<text x="528.1" y="160.2">1,2</text>
<text x="76.8" y="164.5">X1</text>
<text x="129.7" y="163">DUE2</text>
<text x="237.8" y="163">DUE3</text>
<text x="129.9" y="168.2">2 x 0,4</text>
<text x="207" y="170.3">DUE1</text>
<text x="239.6" y="168.2">1,2</text>
<text x="298.8" y="170.3">DUE2</text>
<text x="471" y="170.3">DUE1</text>
<text x="114.7" y="175">DUE1</text>
<text x="208.8" y="175.5">0,6</text>
<text x="300.6" y="175.5">1,0</text>
<text x="472.8" y="175.5">0,6</text>
<text x="114.5" y="180.2">1,2</text>
<text x="27.8" y="196">-B510</text>
<text x="28.5" y="202.3">LSB</text>
<text x="127" y="199.5">1,2</text>
<text x="77" y="204.5">Y</text>
<text x="76.9" y="214.5">X</text>
<text x="77.3" y="220.5">XL</text>
<text x="544.9" y="220.5">PE</text>
<text x="77" y="228.5">P</text>
<text x="166.7" y="238.5">335 BAR</text>
<text x="257.8" y="238.5">295 BAR</text>
<text x="315.6" y="238.5">165 BAR</text>
<text x="545.2" y="234.5">TE</text>
<text x="77.2" y="242.5">T</text>
<text x="112.7" y="252">MT</text>
<text x="124.7" y="252">MP</text>
<text x="144.7" y="252">MXL</text>
<text x="157.1" y="252">A1</text>
<text x="232.7" y="252">MA2</text>
<text x="249.1" y="252">A2</text>
<text x="364.7" y="252">B2</text>
<text x="425.1" y="252">A3</text>
<text x="520.7" y="252">MB3</text>
<text x="534.7" y="252">B3</text>
<text x="109.4" y="281.2">LSB</text>
<text x="207.8" y="278">-B535</text>
<text x="60.6" y="285.5">0,5 BAR</text>
<text x="100.1" y="285">a</text>
<text x="209.2" y="286.5">°C</text>
<text x="107.8" y="289.5">-B509</text>
<text x="211.8" y="292.3">U</text>
<text x="184.8" y="331">3 BAR</text>
</g>
<g font-size="4.3" fill="#00a">
<text x="169.8" y="112">a1</text>
<text x="238.7" y="112">b1</text>
<text x="265.8" y="112">a2</text>
<text x="334.2" y="112">b2</text>
<text x="436.8" y="113">a1</text>
<text x="507.7" y="113">b1</text>
</g>
<g font-size="4.3" fill="#00f">
<text x="556.4" y="220">P.P2</text>
<text x="182.5" y="260">ST.XL</text>
<text x="556.2" y="264">T.NS</text>
<text x="79" y="268">ST.S1</text>
<text x="555.2" y="280">T.WR</text>
<text x="554.3" y="292">V.H1S</text>
<text x="554.2" y="300">V.H1H</text>
<text x="219.6" y="304">T4</text>
<text x="554.7" y="312">V.TK2</text>
<text x="215.2" y="316">T4.T5</text>
<text x="555.1" y="320">V.TK1</text>
<text x="216.9" y="336">T.T8</text>
<text x="552.6" y="332">ST2.TX</text>
<text x="554.4" y="340">V.TRF</text>
<text x="216.9" y="348">T.T6</text>
<text x="216.9" y="360">T.T7</text>
<text x="555.1" y="368">V.WK</text>
<text x="556.8" y="376">P.P1</text>
</g>
<g font-size="3.9">
<text x="222.8" y="199">310 BAR</text>
<text x="318.6" y="199">140 BAR</text>
<text x="338.9" y="199">270 BAR</text>
<text x="490.6" y="199">150 BAR</text>
<text x="510.8" y="199">340 BAR</text>
</g>
<g font-size="3.7" fill="#00a">
<text x="381.6" y="71">VB</text>
<text x="412.4" y="75">DB</text>
<text x="382.4" y="103">VA</text>
<text x="410.1" y="105">DA</text>
<text x="114.7" y="140">DBV 1</text>
<text x="511.5" y="166">WV1</text>
<text x="343.5" y="177">WV1</text>
<text x="237.5" y="186">D1</text>
<text x="333.1" y="186">D4</text>
<text x="352.6" y="186">D2</text>
<text x="505.6" y="185.5">D3</text>
<text x="525.5" y="185.5">D1</text>
<text x="138.9" y="193">FI</text>
<text x="219.2" y="193">RV1</text>
<text x="310.9" y="193">RV2</text>
<text x="483.2" y="193">RV1</text>
<text x="190.2" y="247">DA1</text>
<text x="281.9" y="247">DA2</text>
<text x="322.9" y="247">DB2</text>
</g>
<g font-size="3.7">
<text x="66.8" y="96">-A650</text>
<text x="33.2" y="207.5">P</text>
<text x="108.7" y="275.5">P</text>
</g>
<g font-size="3.1">
<text x="20.3" y="4">1</text>
<text x="66.2" y="4">2</text>
<text x="116.2" y="4">3</text>
<text x="166.2" y="4">4</text>
<text x="216.2" y="4">5</text>
<text x="266.1" y="4">6</text>
<text x="316.1" y="4">7</text>
<text x="366.2" y="4">8</text>
<text x="416.2" y="4">9</text>
<text x="465.2" y="4">10</text>
<text x="515.4" y="4">11</text>
<text x="561.3" y="4">12</text>
<text x="1.4" y="28.5">A</text>
<text x="580.5" y="28.5">A</text>
<text x="1.4" y="81">B</text>
<text x="580.3" y="81">B</text>
<text x="1.4" y="131">C</text>
<text x="580.4" y="131">C</text>
<text x="1.3" y="181">D</text>
<text x="580.3" y="181">D</text>
<text x="568.5" y="223.2">/5.B2</text>
<text x="1.4" y="231">E</text>
<text x="580.4" y="231">E</text>
<text x="196.5" y="263.2">/11.F2</text>
<text x="568.5" y="267.2">/7.A5</text>
<text x="92.5" y="271.2">/6.G2</text>
<text x="1.4" y="281">F</text>
<text x="580.5" y="281">F</text>
<text x="568.5" y="283.2">/7.D2</text>
<text x="568.5" y="295.2">/7.B6</text>
<text x="568.5" y="303.2">/7.D6</text>
<text x="228.5" y="307.2">/8.D2</text>
<text x="568.5" y="315.2">/6.C2</text>
<text x="228.5" y="319.2">/6.F2</text>
<text x="568.5" y="323.2">/6.C2</text>
<text x="1.4" y="331">G</text>
<text x="568.5" y="335.2">/6.A2</text>
<text x="580.3" y="331">G</text>
<text x="228.5" y="339.2">/6.F2</text>
<text x="568.5" y="343.2">/6.C2</text>
<text x="228.5" y="351.2">/9.F2</text>
<text x="228.5" y="363.2">/11.F2</text>
<text x="568.5" y="371.2">/7.C2</text>
<text x="1.4" y="383.5">H</text>
<text x="568.5" y="379.2">/5.D2</text>
<text x="580.4" y="383.5">H</text>
<text x="242.8" y="392">lwegra0</text>
<text x="242.9" y="396">21.04.2010 15:13</text>
<text x="476.1" y="394.3">Ident.-Nr.</text>
<text x="546.5" y="392.3">=D</text>
<text x="242.8" y="400.5">lwegra0</text>
<text x="546.4" y="396.2">+D</text>
<text x="569.4" y="400.2">3</text>
<text x="242.9" y="404.5">21.04.2010</text>
<text x="259.7" y="404.5">15:13</text>
<text x="476.6" y="402.5">Zeich-Nr.</text>
<text x="569.2" y="404.1">14</text>
<text x="20.3" y="409">1</text>
<text x="66.2" y="409">2</text>
<text x="116.2" y="409">3</text>
<text x="166.2" y="409">4</text>
<text x="216.2" y="409">5</text>
<text x="266.1" y="409">6</text>
<text x="316.1" y="409">7</text>
<text x="366.2" y="409">8</text>
<text x="416.2" y="409">9</text>
<text x="465.2" y="409">10</text>
<text x="515.4" y="409">11</text>
<text x="561.3" y="409">12</text>
</g>
<g font-size="2.5">
<text x="8.2" y="293.9" transform="rotate(-90 8.2 293.9)">We reserve all rights in this document and in the informa-</text>
<text x="10.9" y="293.9" transform="rotate(-90 10.9 293.9)">tion contained therein. Reproduction, use or disclosure</text>
<text x="14" y="293.9" transform="rotate(-90 14 293.9)">to third parties without express authority is strictly</text>
<text x="16.9" y="293.9" transform="rotate(-90 16.9 293.9)">forbidden.</text>
<text x="20" y="294" transform="rotate(-90 20 294)">© LIEBHERR WERK EHINGEN</text>
<text x="8.2" y="370.2" transform="rotate(-90 8.2 370.2)">Für dieses Dokument und den darin dargestellten Gegen-</text>
<text x="11" y="370.1" transform="rotate(-90 11 370.1)">stand behalten wir uns alle Rechte vor. Vervielfältigung,</text>
<text x="14" y="370.2" transform="rotate(-90 14 370.2)">Bekanntgabe an Dritte oder Verwertung seines Inhaltes</text>
<text x="17" y="370" transform="rotate(-90 17 370)">sind ohne unsere ausdrückliche Zustimmung verboten.</text>
<text x="19.9" y="369.7" transform="rotate(-90 19.9 369.7)">© LIEBHERR WERK EHINGEN</text>
<text x="230.8" y="391.8">Bearb.</text>
<text x="230.8" y="395.9">Datum</text>
<text x="534.2" y="392.1">Anlage</text>
<text x="534.2" y="396">Ort</text>
<text x="231.1" y="400">Ausgabe</text>
<text x="563.5" y="400.1">Blatt</text>
<text x="172.8" y="404.2">Zustand</text>
<text x="189" y="404.2">Änderung</text>
<text x="208.6" y="404.2">Datum</text>
<text x="221" y="404.2">Name</text>
<text x="230.9" y="403.9">Datum</text>
<text x="564.3" y="403.8">von</text>
</g>
</svg>
